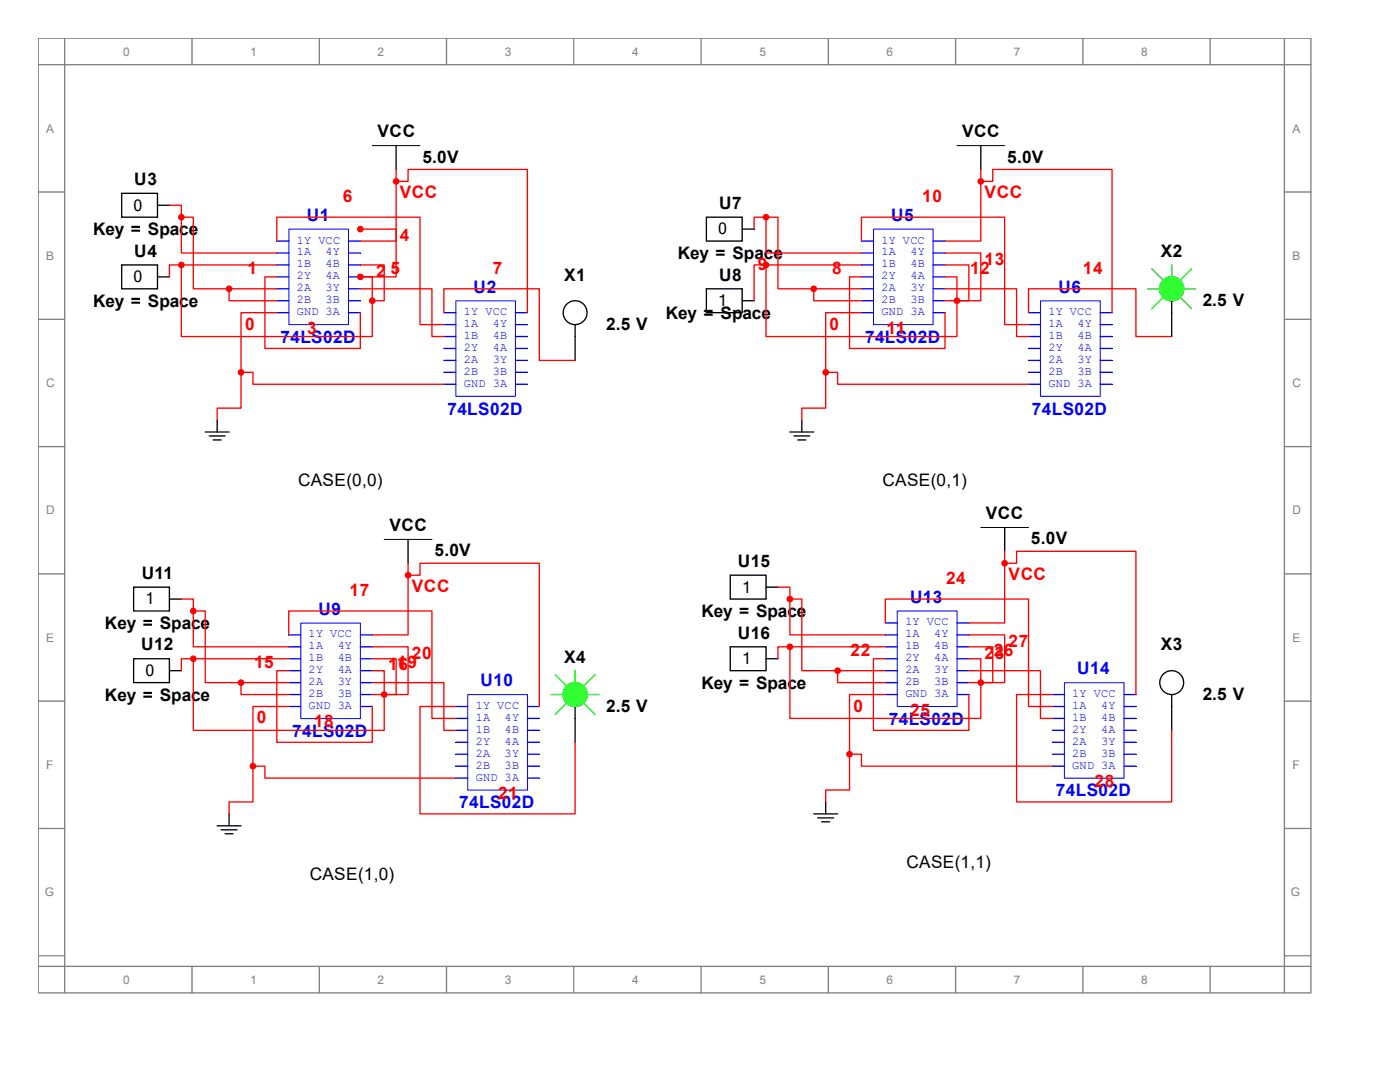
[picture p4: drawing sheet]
<svg xmlns="http://www.w3.org/2000/svg" width="279mm" height="216mm" viewBox="0 0 279 216" stroke-linecap="round" stroke-linejoin="round" font-family="sans-serif">
<g fill="none" stroke="#808080" stroke-width=".26">
<path d="M7.6 7.6h254v190.5h-254zM7.6 12.9h254M12.9 7.6v190.5M38.3 7.6v5.3M63.7 7.6v5.3M89.1 7.6v5.3M114.5 7.6v5.3M139.9 7.6v5.3M165.3 7.6v5.3M190.7 7.6v5.3M216.1 7.6v5.3M241.5 7.6v5.3"/>
<path d="M256.3 7.6v190.5M7.6 38.3h5.3M256.3 38.3h5.3M7.6 63.7h5.3M256.3 63.7h5.3M7.6 89.1h5.3M256.3 89.1h5.3M7.6 114.5h5.3M256.3 114.5h5.3M7.6 139.9h5.3M256.3 139.9h5.3M7.6 165.3h5.3"/>
<path d="M256.3 165.3h5.3M7.6 190.7h5.3M7.6 192.8h254M38.3 192.8v5.3M63.7 192.8v5.3M89.1 192.8v5.3M114.5 192.8v5.3M139.9 192.8v5.3M165.3 192.8v5.3M190.7 192.8v5.3M216.1 192.8v5.3M241.5 192.8v5.3"/>
<path d="M256.3 190.7h5.3"/>
</g>
<path d="M57.7 45.7h11.9v19.1h-11.9z" fill="none" stroke="#00f" stroke-width=".2"/>
<path d="M55.2 50.5h2.4" fill="none" stroke="#00f" stroke-width=".26"/>
<path d="M55.2 52.9h2.4" fill="none" stroke="#00f" stroke-width=".26"/>
<path d="M55.2 48.1h2.4" fill="none" stroke="#00f" stroke-width=".26"/>
<path d="M55.2 57.6h2.4" fill="none" stroke="#00f" stroke-width=".26"/>
<path d="M55.2 60h2.4" fill="none" stroke="#00f" stroke-width=".26"/>
<path d="M55.2 55.2h2.4" fill="none" stroke="#00f" stroke-width=".26"/>
<path d="M55.2 62.4h2.4" fill="none" stroke="#00f" stroke-width=".26"/>
<path d="M69.5 57.6h2.4" fill="none" stroke="#00f" stroke-width=".26"/>
<path d="M69.5 60h2.4" fill="none" stroke="#00f" stroke-width=".26"/>
<path d="M69.5 62.4h2.4" fill="none" stroke="#00f" stroke-width=".26"/>
<path d="M69.5 50.5h2.4" fill="none" stroke="#00f" stroke-width=".26"/>
<path d="M69.5 52.9h2.4" fill="none" stroke="#00f" stroke-width=".26"/>
<path d="M69.5 55.2h2.4" fill="none" stroke="#00f" stroke-width=".26"/>
<path d="M69.5 48.1h2.4" fill="none" stroke="#00f" stroke-width=".26"/>
<path d="M91 60h11.9v19.1h-11.9z" fill="none" stroke="#00f" stroke-width=".2"/>
<path d="M88.6 64.8h2.4" fill="none" stroke="#00f" stroke-width=".26"/>
<path d="M88.6 67.2h2.4" fill="none" stroke="#00f" stroke-width=".26"/>
<path d="M88.6 62.4h2.4" fill="none" stroke="#00f" stroke-width=".26"/>
<path d="M88.6 71.9h2.4" fill="none" stroke="#00f" stroke-width=".26"/>
<path d="M88.6 74.3h2.4" fill="none" stroke="#00f" stroke-width=".26"/>
<path d="M88.6 69.5h2.4" fill="none" stroke="#00f" stroke-width=".26"/>
<path d="M88.6 76.7h2.4" fill="none" stroke="#00f" stroke-width=".26"/>
<path d="M102.9 71.9h2.4" fill="none" stroke="#00f" stroke-width=".26"/>
<path d="M102.9 74.3h2.4" fill="none" stroke="#00f" stroke-width=".26"/>
<path d="M102.9 76.7h2.4" fill="none" stroke="#00f" stroke-width=".26"/>
<path d="M102.9 64.8h2.4" fill="none" stroke="#00f" stroke-width=".26"/>
<path d="M102.9 67.2h2.4" fill="none" stroke="#00f" stroke-width=".26"/>
<path d="M102.9 69.5h2.4" fill="none" stroke="#00f" stroke-width=".26"/>
<path d="M102.9 62.4h2.4" fill="none" stroke="#00f" stroke-width=".26"/>
<path d="M24.3 38.6h7.1v4.7h-7.1zM79.1 29.1v4.7M24.3 52.9h7.1v4.7h-7.1zM31.4 41h2.4M31.4 55.2h2.4M41 86.2h4.7M41.8 87h3.1M42.5 87.8h1.6M43.3 83.8v2.4" fill="none" stroke="#000" stroke-width=".26"/>
<path d="M74.3 29.1h9.5" fill="none" stroke="#000" stroke-width=".2"/>
<g fill="#f00" stroke="#f00" stroke-width=".26">
<circle cx="36.2" cy="43.3" r=".53"/>
<circle cx="45.7" cy="57.6" r=".53"/>
<circle cx="36.2" cy="52.9" r=".53"/>
<circle cx="74.3" cy="60" r=".53"/>
<circle cx="48.1" cy="74.3" r=".53"/>
<circle cx="79.1" cy="36.2" r=".53"/>
</g>
<g fill="none" stroke="#f00" stroke-width=".26">
<path d="M79.1 36.2v11.9h-7.2M79.1 36.2h2.3v-2.4h23.9v28.6M79.1 33.8v2.4M33.8 41h2.4v2.3M36.2 43.3v7.2h19M36.2 43.3h2.4v14.3h7.1M36.2 52.9h-2.4v2.3M36.2 52.9v14.3h38.1v-7.2M36.2 52.9h19M45.7 57.6v2.4h9.5M45.7 57.6h9.5M55.2 55.2h-2.3v14.3h19v-7.1"/>
<path d="M55.2 48.1v-4.8h28.6v21.5h4.8M71.9 45.7h7.2v9.5h-7.2h2.4v4.8M71.9 52.9h4.8v7.1h-2.4M71.9 57.6h14.3v9.6h2.4M55.2 62.4h-7.1v11.9h2.4v2.4h38.1"/>
</g>
<path d="M174.3 45.7h11.9v19.1h-11.9z" fill="none" stroke="#00f" stroke-width=".2"/>
<path d="M171.9 50.5h2.4" fill="none" stroke="#00f" stroke-width=".26"/>
<path d="M171.9 52.9h2.4" fill="none" stroke="#00f" stroke-width=".26"/>
<path d="M171.9 48.1h2.4" fill="none" stroke="#00f" stroke-width=".26"/>
<path d="M171.9 57.6h2.4" fill="none" stroke="#00f" stroke-width=".26"/>
<path d="M171.9 60h2.4" fill="none" stroke="#00f" stroke-width=".26"/>
<path d="M171.9 55.2h2.4" fill="none" stroke="#00f" stroke-width=".26"/>
<path d="M171.9 62.4h2.4" fill="none" stroke="#00f" stroke-width=".26"/>
<path d="M186.2 57.6h2.4" fill="none" stroke="#00f" stroke-width=".26"/>
<path d="M186.2 60h2.4" fill="none" stroke="#00f" stroke-width=".26"/>
<path d="M186.2 62.4h2.4" fill="none" stroke="#00f" stroke-width=".26"/>
<path d="M186.2 50.5h2.4" fill="none" stroke="#00f" stroke-width=".26"/>
<path d="M186.2 52.9h2.4" fill="none" stroke="#00f" stroke-width=".26"/>
<path d="M186.2 55.2h2.4" fill="none" stroke="#00f" stroke-width=".26"/>
<path d="M186.2 48.1h2.4" fill="none" stroke="#00f" stroke-width=".26"/>
<path d="M207.6 60h12v19.1h-12z" fill="none" stroke="#00f" stroke-width=".2"/>
<path d="M205.3 64.8h2.3" fill="none" stroke="#00f" stroke-width=".26"/>
<path d="M205.3 67.2h2.3" fill="none" stroke="#00f" stroke-width=".26"/>
<path d="M205.3 62.4h2.3" fill="none" stroke="#00f" stroke-width=".26"/>
<path d="M205.3 71.9h2.3" fill="none" stroke="#00f" stroke-width=".26"/>
<path d="M205.3 74.3h2.3" fill="none" stroke="#00f" stroke-width=".26"/>
<path d="M205.3 69.5h2.3" fill="none" stroke="#00f" stroke-width=".26"/>
<path d="M205.3 76.7h2.3" fill="none" stroke="#00f" stroke-width=".26"/>
<path d="M219.6 71.9h2.3" fill="none" stroke="#00f" stroke-width=".26"/>
<path d="M219.6 74.3h2.3" fill="none" stroke="#00f" stroke-width=".26"/>
<path d="M219.6 76.7h2.3" fill="none" stroke="#00f" stroke-width=".26"/>
<path d="M219.6 64.8h2.3" fill="none" stroke="#00f" stroke-width=".26"/>
<path d="M219.6 67.2h2.3" fill="none" stroke="#00f" stroke-width=".26"/>
<path d="M219.6 69.5h2.3" fill="none" stroke="#00f" stroke-width=".26"/>
<path d="M219.6 62.4h2.3" fill="none" stroke="#00f" stroke-width=".26"/>
<path d="M195.7 29.1v4.7M141 43.3h7.1v4.8h-7.1zM141 57.6h7.1v4.8h-7.1zM148.1 45.7h2.4M148.1 60h2.4M157.6 86.2h4.8M158.4 87h3.2M159.2 87.8h1.6M160 83.8v2.4" fill="none" stroke="#000" stroke-width=".26"/>
<path d="M191 29.1h9.5" fill="none" stroke="#000" stroke-width=".2"/>
<g fill="#f00" stroke="#f00" stroke-width=".26">
<circle cx="152.9" cy="43.3" r=".53"/>
<circle cx="162.4" cy="57.6" r=".53"/>
<circle cx="152.9" cy="52.9" r=".53"/>
<circle cx="191" cy="60" r=".53"/>
<circle cx="164.8" cy="74.3" r=".53"/>
<circle cx="195.7" cy="36.2" r=".53"/>
</g>
<g fill="none" stroke="#f00" stroke-width=".26">
<path d="M195.7 36.2v11.9h-7.1M195.7 36.2h2.4v-2.4h23.8v28.6M195.7 33.8v2.4M152.9 43.3v7.2h19M152.9 43.3h-2.4v2.4M152.9 43.3h2.4v14.3h7.1M152.9 52.9h-2.4v7.1M152.9 52.9v14.3h38.1v-7.2M152.9 52.9h19M162.4 57.6v2.4h9.5M162.4 57.6h9.5M171.9 55.2h-2.4v14.3h19.1v-7.1"/>
<path d="M171.9 48.1v-4.8h28.6v21.5h4.8M188.6 55.2h2.4v4.8M188.6 52.9h4.8v7.1h-2.4M188.6 50.5h7.1v9.5h-7.1M188.6 57.6h14.3v9.6h2.4M171.9 62.4h-7.1v11.9h2.4v2.4h38.1"/>
</g>
<path d="M60 124.3h11.9v19.1h-11.9z" fill="none" stroke="#00f" stroke-width=".2"/>
<path d="M57.6 129.1h2.4" fill="none" stroke="#00f" stroke-width=".26"/>
<path d="M57.6 131.4h2.4" fill="none" stroke="#00f" stroke-width=".26"/>
<path d="M57.6 126.7h2.4" fill="none" stroke="#00f" stroke-width=".26"/>
<path d="M57.6 136.2h2.4" fill="none" stroke="#00f" stroke-width=".26"/>
<path d="M57.6 138.6h2.4" fill="none" stroke="#00f" stroke-width=".26"/>
<path d="M57.6 133.8h2.4" fill="none" stroke="#00f" stroke-width=".26"/>
<path d="M57.6 141h2.4" fill="none" stroke="#00f" stroke-width=".26"/>
<path d="M71.9 136.2h2.4" fill="none" stroke="#00f" stroke-width=".26"/>
<path d="M71.9 138.6h2.4" fill="none" stroke="#00f" stroke-width=".26"/>
<path d="M71.9 141h2.4" fill="none" stroke="#00f" stroke-width=".26"/>
<path d="M71.9 129.1h2.4" fill="none" stroke="#00f" stroke-width=".26"/>
<path d="M71.9 131.4h2.4" fill="none" stroke="#00f" stroke-width=".26"/>
<path d="M71.9 133.8h2.4" fill="none" stroke="#00f" stroke-width=".26"/>
<path d="M71.9 126.7h2.4" fill="none" stroke="#00f" stroke-width=".26"/>
<path d="M93.3 138.6h12v19h-12z" fill="none" stroke="#00f" stroke-width=".2"/>
<path d="M91 143.4h2.3" fill="none" stroke="#00f" stroke-width=".26"/>
<path d="M91 145.7h2.3" fill="none" stroke="#00f" stroke-width=".26"/>
<path d="M91 141h2.3" fill="none" stroke="#00f" stroke-width=".26"/>
<path d="M91 150.5h2.3" fill="none" stroke="#00f" stroke-width=".26"/>
<path d="M91 152.9h2.3" fill="none" stroke="#00f" stroke-width=".26"/>
<path d="M91 148.1h2.3" fill="none" stroke="#00f" stroke-width=".26"/>
<path d="M91 155.3h2.3" fill="none" stroke="#00f" stroke-width=".26"/>
<path d="M105.3 150.5h2.3" fill="none" stroke="#00f" stroke-width=".26"/>
<path d="M105.3 152.9h2.3" fill="none" stroke="#00f" stroke-width=".26"/>
<path d="M105.3 155.3h2.3" fill="none" stroke="#00f" stroke-width=".26"/>
<path d="M105.3 143.4h2.3" fill="none" stroke="#00f" stroke-width=".26"/>
<path d="M105.3 145.7h2.3" fill="none" stroke="#00f" stroke-width=".26"/>
<path d="M105.3 148.1h2.3" fill="none" stroke="#00f" stroke-width=".26"/>
<path d="M105.3 141h2.3" fill="none" stroke="#00f" stroke-width=".26"/>
<path d="M26.7 117.2h7.1v4.7h-7.1zM33.8 119.5h2.4M81.4 107.6v4.8M26.7 131.4h7.1v4.8h-7.1zM33.8 133.8h2.4M43.3 164.8h4.8M44.1 165.6h3.2M44.9 166.4h1.6M45.7 162.4v2.4" fill="none" stroke="#000" stroke-width=".26"/>
<path d="M76.7 107.6h9.5" fill="none" stroke="#000" stroke-width=".2"/>
<g fill="#f00" stroke="#f00" stroke-width=".26">
<circle cx="38.6" cy="121.9" r=".53"/>
<circle cx="48.1" cy="136.2" r=".53"/>
<circle cx="38.6" cy="131.4" r=".53"/>
<circle cx="76.7" cy="138.6" r=".53"/>
<circle cx="50.5" cy="152.9" r=".53"/>
<circle cx="81.4" cy="114.8" r=".53"/>
</g>
<g fill="none" stroke="#f00" stroke-width=".26">
<path d="M36.2 119.5h2.4v2.4M81.4 114.8v11.9h-7.1M81.4 114.8h2.4v-2.4h23.8v28.6M81.4 112.4v2.4M38.6 121.9v7.2h19M38.6 121.9h2.4v14.3h7.1M38.6 131.4h-2.4v2.4M38.6 131.4v14.3h38.1v-7.1M38.6 131.4h19M48.1 136.2v2.4h9.5M48.1 136.2h9.5M57.6 133.8h-2.4v14.3h19.1v-7.1"/>
<path d="M57.6 126.7v-4.8h28.6v21.5h4.8M74.3 133.8h2.4v4.8M74.3 131.4h4.8v7.2h-2.4M74.3 129.1h7.1v9.5h-7.1M74.3 136.2h14.3v9.5h2.4M57.6 141h-7.1v11.9h2.4v2.4h38.1"/>
</g>
<path d="M179.1 121.9h11.9v19.1h-11.9z" fill="none" stroke="#00f" stroke-width=".2"/>
<path d="M176.7 126.7h2.4" fill="none" stroke="#00f" stroke-width=".26"/>
<path d="M176.7 129.1h2.4" fill="none" stroke="#00f" stroke-width=".26"/>
<path d="M176.7 124.3h2.4" fill="none" stroke="#00f" stroke-width=".26"/>
<path d="M176.7 133.8h2.4" fill="none" stroke="#00f" stroke-width=".26"/>
<path d="M176.7 136.2h2.4" fill="none" stroke="#00f" stroke-width=".26"/>
<path d="M176.7 131.4h2.4" fill="none" stroke="#00f" stroke-width=".26"/>
<path d="M176.7 138.6h2.4" fill="none" stroke="#00f" stroke-width=".26"/>
<path d="M191 133.8h2.4" fill="none" stroke="#00f" stroke-width=".26"/>
<path d="M191 136.2h2.4" fill="none" stroke="#00f" stroke-width=".26"/>
<path d="M191 138.6h2.4" fill="none" stroke="#00f" stroke-width=".26"/>
<path d="M191 126.7h2.4" fill="none" stroke="#00f" stroke-width=".26"/>
<path d="M191 129.1h2.4" fill="none" stroke="#00f" stroke-width=".26"/>
<path d="M191 131.4h2.4" fill="none" stroke="#00f" stroke-width=".26"/>
<path d="M191 124.3h2.4" fill="none" stroke="#00f" stroke-width=".26"/>
<path d="M212.4 136.2h11.9v19.1h-11.9z" fill="none" stroke="#00f" stroke-width=".2"/>
<path d="M210 141h2.4" fill="none" stroke="#00f" stroke-width=".26"/>
<path d="M210 143.4h2.4" fill="none" stroke="#00f" stroke-width=".26"/>
<path d="M210 138.6h2.4" fill="none" stroke="#00f" stroke-width=".26"/>
<path d="M210 148.1h2.4" fill="none" stroke="#00f" stroke-width=".26"/>
<path d="M210 150.5h2.4" fill="none" stroke="#00f" stroke-width=".26"/>
<path d="M210 145.7h2.4" fill="none" stroke="#00f" stroke-width=".26"/>
<path d="M210 152.9h2.4" fill="none" stroke="#00f" stroke-width=".26"/>
<path d="M224.3 148.1h2.4" fill="none" stroke="#00f" stroke-width=".26"/>
<path d="M224.3 150.5h2.4" fill="none" stroke="#00f" stroke-width=".26"/>
<path d="M224.3 152.9h2.4" fill="none" stroke="#00f" stroke-width=".26"/>
<path d="M224.3 141h2.4" fill="none" stroke="#00f" stroke-width=".26"/>
<path d="M224.3 143.4h2.4" fill="none" stroke="#00f" stroke-width=".26"/>
<path d="M224.3 145.7h2.4" fill="none" stroke="#00f" stroke-width=".26"/>
<path d="M224.3 138.6h2.4" fill="none" stroke="#00f" stroke-width=".26"/>
<g fill="none" stroke="#000" stroke-width=".26">
<path d="M114.8 64.8v7.1M233.8 60v7.2M145.7 114.8h7.2v4.7h-7.2zM152.9 117.2h2.4M200.5 105.3v4.7M145.7 129.1h7.2v4.7h-7.2zM152.9 131.4h2.4M233.8 138.6v7.1M114.8 141v7.1M162.4 162.4h4.8M163.2 163.2h3.2M164 164h1.6"/>
<path d="M164.8 160v2.4"/>
<circle cx="233.8" cy="57.6" r="2.38"/>
<circle cx="114.8" cy="62.4" r="2.38"/>
<circle cx="114.8" cy="138.6" r="2.38"/>
<circle cx="233.8" cy="136.2" r="2.38"/>
</g>
<path d="M195.7 105.3h9.6" fill="none" stroke="#000" stroke-width=".2"/>
<g fill="#f00" stroke="#f00" stroke-width=".26">
<circle cx="157.6" cy="119.5" r=".53"/>
<circle cx="167.2" cy="133.8" r=".53"/>
<circle cx="157.6" cy="129.1" r=".53"/>
<circle cx="195.7" cy="136.2" r=".53"/>
<circle cx="169.5" cy="150.5" r=".53"/>
<circle cx="200.5" cy="112.4" r=".53"/>
<circle cx="71.9" cy="45.7" r=".53"/>
<circle cx="71.9" cy="55.2" r=".53"/>
</g>
<g fill="none" stroke="#f00" stroke-width=".26">
<path d="M48.1 74.3v7.1h-4.8v2.4M88.6 62.4v-4.8h19v14.3h7.2M164.8 74.3v7.1h-4.8v2.4M205.3 62.4v-4.8h21.4v9.6h7.1M155.3 117.2h2.3v2.3M157.6 119.5v7.2h19.1M157.6 119.5h2.4v14.3h7.2M200.5 112.4v11.9h-7.1M200.5 112.4h2.4v-2.4h23.8v28.6M200.5 110v2.4M157.6 129.1h-2.3v2.3M157.6 129.1v14.3h38.1v-7.2"/>
<path d="M157.6 129.1h19.1M167.2 133.8v2.4h9.5M167.2 133.8h9.5M176.7 131.4h-2.4v14.3h19.1v-7.1M176.7 124.3v-4.8h28.6v21.5h4.7M176.7 138.6h-7.2v11.9M193.4 131.4h2.3v4.8M193.4 129.1h4.7v7.1h-2.4M193.4 126.7h7.1v9.5h-7.1M193.4 133.8h14.2v9.6h2.4M210 138.6h-7.1v21.4h30.9v-14.3M50.5 152.9v7.1h-4.8v2.4"/>
<path d="M91 141h-7.2v21.4h31v-14.3M169.5 150.5h2.4v2.4h38.1M169.5 150.5v7.1h-4.7v2.4"/>
</g>
<g fill="none" stroke="#0f0" stroke-width=".26">
<path d="M229.1 57.6h2.4M229.9 53.7l2.4 2.3M232.3 59.2l-2.4 2.4M233.8 52.9v2.3M235.4 59.2l2.4 2.4M236.2 57.6h2.4M237.8 53.7l-2.4 2.3M110 138.6h2.4M110.8 134.6l2.4 2.4M114.8 133.8v2.4M117.2 138.6h2.3M118.7 134.6l-2.3 2.4"/>
<path d="M113.2 140.2l-2.4 2.4M116.4 140.2l2.3 2.4"/>
</g>
<g fill="#0f0" stroke="#0f0" stroke-width=".26">
<circle cx="233.8" cy="57.6" r="2.38"/>
<circle cx="114.8" cy="138.6" r="2.38"/>
</g>
<g font-size="3.4">
<text x="75.3" y="27.4">VCC</text>
<text x="192" y="27.4">VCC</text>
<text x="84.3" y="32.4">5.0V</text>
<text x="201" y="32.4">5.0V</text>
<text x="26.8" y="37">U3</text>
<text x="143.5" y="41.7">U7</text>
<text x="18.6" y="47">Key = Space</text>
<text x="26.8" y="51.2">U4</text>
<text x="135.3" y="51.8">Key = Space</text>
<text x="231.7" y="51.2">X2</text>
<text x="112.6" y="56">X1</text>
<text x="143.5" y="56">U8</text>
<text x="18.6" y="61.3">Key = Space</text>
<text x="121" y="65.8">2.5 V</text>
<text x="132.9" y="63.7">Key = Space</text>
<text x="240" y="61">2.5 V</text>
<text x="59.5" y="97">CASE(0,0)</text>
<text x="176.1" y="97">CASE(0,1)</text>
<text x="77.7" y="106">VCC</text>
<text x="196.7" y="103.6">VCC</text>
<text x="86.7" y="111">5.0V</text>
<text x="147.2" y="113.2">U15</text>
<text x="205.7" y="108.6">5.0V</text>
<text x="28.3" y="115.5">U11</text>
<text x="21" y="125.6">Key = Space</text>
<text x="140" y="123.2">Key = Space</text>
<text x="28.2" y="129.8">U12</text>
<text x="147.2" y="127.4">U16</text>
<text x="231.7" y="129.8">X3</text>
<text x="112.6" y="132.2">X4</text>
<text x="140" y="137.5">Key = Space</text>
<text x="21" y="139.9">Key = Space</text>
<text x="121" y="142">2.5 V</text>
<text x="240" y="139.6">2.5 V</text>
<text x="180.9" y="173.2">CASE(1,1)</text>
<text x="61.8" y="175.6">CASE(1,0)</text>
</g>
<g font-size="3.4" fill="#f00">
<text x="68.4" y="40.4">6</text>
<text x="79.8" y="39.6">VCC</text>
<text x="184.1" y="40.4">10</text>
<text x="196.5" y="39.6">VCC</text>
<text x="79.8" y="48">4</text>
<text x="151.3" y="53.9">9</text>
<text x="196.5" y="52.8">13</text>
<text x="49.4" y="54.7">1</text>
<text x="75.1" y="55.2">2</text>
<text x="77.9" y="54.7">5</text>
<text x="98.3" y="54.7">7</text>
<text x="166.1" y="54.7">8</text>
<text x="193.6" y="54.7">12</text>
<text x="216.1" y="54.7">14</text>
<text x="48.9" y="65.8">0</text>
<text x="165.5" y="65.8">0</text>
<text x="61.3" y="66.6">3</text>
<text x="177" y="66.6">11</text>
<text x="69.8" y="119">17</text>
<text x="82.2" y="118.2">VCC</text>
<text x="188.8" y="116.6">24</text>
<text x="201.3" y="115.8">VCC</text>
<text x="82.2" y="131.4">20</text>
<text x="169.8" y="130.9">22</text>
<text x="196.5" y="131.4">23</text>
<text x="198.3" y="130.9">26</text>
<text x="201.3" y="129">27</text>
<text x="50.7" y="133.3">15</text>
<text x="77.5" y="133.8">16</text>
<text x="79.3" y="133.3">19</text>
<text x="170.3" y="142">0</text>
<text x="181.7" y="142.8">25</text>
<text x="51.2" y="144.4">0</text>
<text x="62.7" y="145.2">18</text>
<text x="99.4" y="159.4">21</text>
<text x="218.4" y="157.1">28</text>
</g>
<g font-size="3.4" fill="#00f">
<text x="61.2" y="44.1">U1</text>
<text x="177.8" y="44.1">U5</text>
<text x="94.5" y="58.4">U2</text>
<text x="211.2" y="58.4">U6</text>
<text x="56" y="68.4">74LS02D</text>
<text x="172.6" y="68.4">74LS02D</text>
<text x="89.3" y="82.7">74LS02D</text>
<text x="206" y="82.7">74LS02D</text>
<text x="63.5" y="122.7">U9</text>
<text x="181.7" y="120.3">U13</text>
<text x="95.9" y="136.9">U10</text>
<text x="215" y="134.6">U14</text>
<text x="58.3" y="147">74LS02D</text>
<text x="177.4" y="144.6">74LS02D</text>
<text x="91.7" y="161.3">74LS02D</text>
<text x="210.7" y="158.9">74LS02D</text>
</g>
<g font-size="3.2">
<text x="26.7" y="42">0</text>
<text x="143.3" y="46.8">0</text>
<text x="26.7" y="56.3">0</text>
<text x="143.3" y="61.1">1</text>
<text x="148.1" y="118.2">1</text>
<text x="29" y="120.6">1</text>
<text x="29" y="134.9">0</text>
<text x="148.1" y="132.5">1</text>
</g>
<g font-size="2.4" fill="#808080">
<text x="24.6" y="11.1">0</text>
<text x="50" y="11.1">1</text>
<text x="75.4" y="11.1">2</text>
<text x="100.8" y="11.1">3</text>
<text x="126.2" y="11.1">4</text>
<text x="151.6" y="11.1">5</text>
<text x="177" y="11.1">6</text>
<text x="202.4" y="11.1">7</text>
<text x="227.8" y="11.1">8</text>
<text x="9.2" y="26.5">A</text>
<text x="257.9" y="26.5">A</text>
<text x="9.2" y="51.9">B</text>
<text x="257.9" y="51.9">B</text>
<text x="9.2" y="77.3">C</text>
<text x="257.9" y="77.3">C</text>
<text x="9.2" y="102.7">D</text>
<text x="257.9" y="102.7">D</text>
<text x="9.2" y="128.1">E</text>
<text x="257.9" y="128.1">E</text>
<text x="9.2" y="153.5">F</text>
<text x="257.9" y="153.5">F</text>
<text x="8.9" y="178.9">G</text>
<text x="257.6" y="178.9">G</text>
<text x="24.6" y="196.3">0</text>
<text x="50" y="196.3">1</text>
<text x="75.4" y="196.3">2</text>
<text x="100.8" y="196.3">3</text>
<text x="126.2" y="196.3">4</text>
<text x="151.6" y="196.3">5</text>
<text x="177" y="196.3">6</text>
<text x="202.4" y="196.3">7</text>
<text x="227.8" y="196.3">8</text>
</g>
<g font-size="2.4" fill="#00f">
<text x="59.2" y="51">1A</text>
<text x="59.2" y="53.3">1B</text>
<text x="59.2" y="48.6">1Y VCC</text>
<text x="65" y="51">4Y</text>
<text x="65" y="53.3">4B</text>
<text x="175.9" y="51">1A</text>
<text x="175.9" y="53.3">1B</text>
<text x="175.9" y="48.6">1Y VCC</text>
<text x="181.7" y="51">4Y</text>
<text x="181.7" y="53.3">4B</text>
<text x="59.2" y="58.1">2A</text>
<text x="59.2" y="55.8">2Y</text>
<text x="65" y="58.1">3Y</text>
<text x="65" y="55.8">4A</text>
<text x="175.9" y="58.1">2A</text>
<text x="175.9" y="55.8">2Y</text>
<text x="181.7" y="58.1">3Y</text>
<text x="181.7" y="55.8">4A</text>
<text x="59.2" y="60.5">2B</text>
<text x="59.2" y="62.9">GND 3A</text>
<text x="65" y="60.5">3B</text>
<text x="92.5" y="65.3">1A</text>
<text x="92.5" y="62.9">1Y VCC</text>
<text x="98.3" y="65.3">4Y</text>
<text x="175.9" y="60.5">2B</text>
<text x="175.9" y="62.9">GND 3A</text>
<text x="181.7" y="60.5">3B</text>
<text x="209.3" y="65.3">1A</text>
<text x="209.3" y="62.9">1Y VCC</text>
<text x="215" y="65.3">4Y</text>
<text x="92.5" y="67.6">1B</text>
<text x="92.5" y="70">2Y</text>
<text x="98.3" y="67.6">4B</text>
<text x="98.3" y="70">4A</text>
<text x="209.3" y="67.6">1B</text>
<text x="209.3" y="70">2Y</text>
<text x="215" y="67.6">4B</text>
<text x="215" y="70">4A</text>
<text x="92.5" y="72.4">2A</text>
<text x="92.5" y="74.8">2B</text>
<text x="92.5" y="77.2">GND 3A</text>
<text x="98.3" y="72.4">3Y</text>
<text x="98.3" y="74.8">3B</text>
<text x="209.3" y="72.4">2A</text>
<text x="209.3" y="74.8">2B</text>
<text x="209.3" y="77.2">GND 3A</text>
<text x="215" y="72.4">3Y</text>
<text x="215" y="74.8">3B</text>
<text x="180.7" y="124.8">1Y VCC</text>
<text x="61.6" y="129.5">1A</text>
<text x="61.6" y="132">1B</text>
<text x="61.6" y="127.2">1Y VCC</text>
<text x="67.4" y="129.5">4Y</text>
<text x="67.4" y="132">4B</text>
<text x="180.7" y="127.2">1A</text>
<text x="180.7" y="129.5">1B</text>
<text x="180.7" y="132">2Y</text>
<text x="186.4" y="127.2">4Y</text>
<text x="186.4" y="129.5">4B</text>
<text x="186.4" y="132">4A</text>
<text x="61.6" y="136.7">2A</text>
<text x="61.6" y="134.3">2Y</text>
<text x="67.4" y="136.7">3Y</text>
<text x="67.4" y="134.3">4A</text>
<text x="180.7" y="134.3">2A</text>
<text x="180.7" y="136.7">2B</text>
<text x="186.4" y="134.3">3Y</text>
<text x="186.4" y="136.7">3B</text>
<text x="61.6" y="139.1">2B</text>
<text x="61.6" y="141.5">GND 3A</text>
<text x="67.4" y="139.1">3B</text>
<text x="95" y="143.8">1A</text>
<text x="95" y="141.5">1Y VCC</text>
<text x="100.7" y="143.8">4Y</text>
<text x="180.7" y="139.1">GND 3A</text>
<text x="214" y="141.5">1A</text>
<text x="214" y="143.8">1B</text>
<text x="214" y="139.1">1Y VCC</text>
<text x="219.8" y="141.5">4Y</text>
<text x="219.8" y="143.8">4B</text>
<text x="95" y="146.2">1B</text>
<text x="95" y="148.6">2Y</text>
<text x="100.7" y="146.2">4B</text>
<text x="100.7" y="148.6">4A</text>
<text x="214" y="148.6">2A</text>
<text x="214" y="146.2">2Y</text>
<text x="219.8" y="148.6">3Y</text>
<text x="219.8" y="146.2">4A</text>
<text x="95" y="151">2A</text>
<text x="95" y="153.4">2B</text>
<text x="95" y="155.7">GND 3A</text>
<text x="100.7" y="151">3Y</text>
<text x="100.7" y="153.4">3B</text>
<text x="214" y="151">2B</text>
<text x="214" y="153.4">GND 3A</text>
<text x="219.8" y="151">3B</text>
</g>
</svg>
